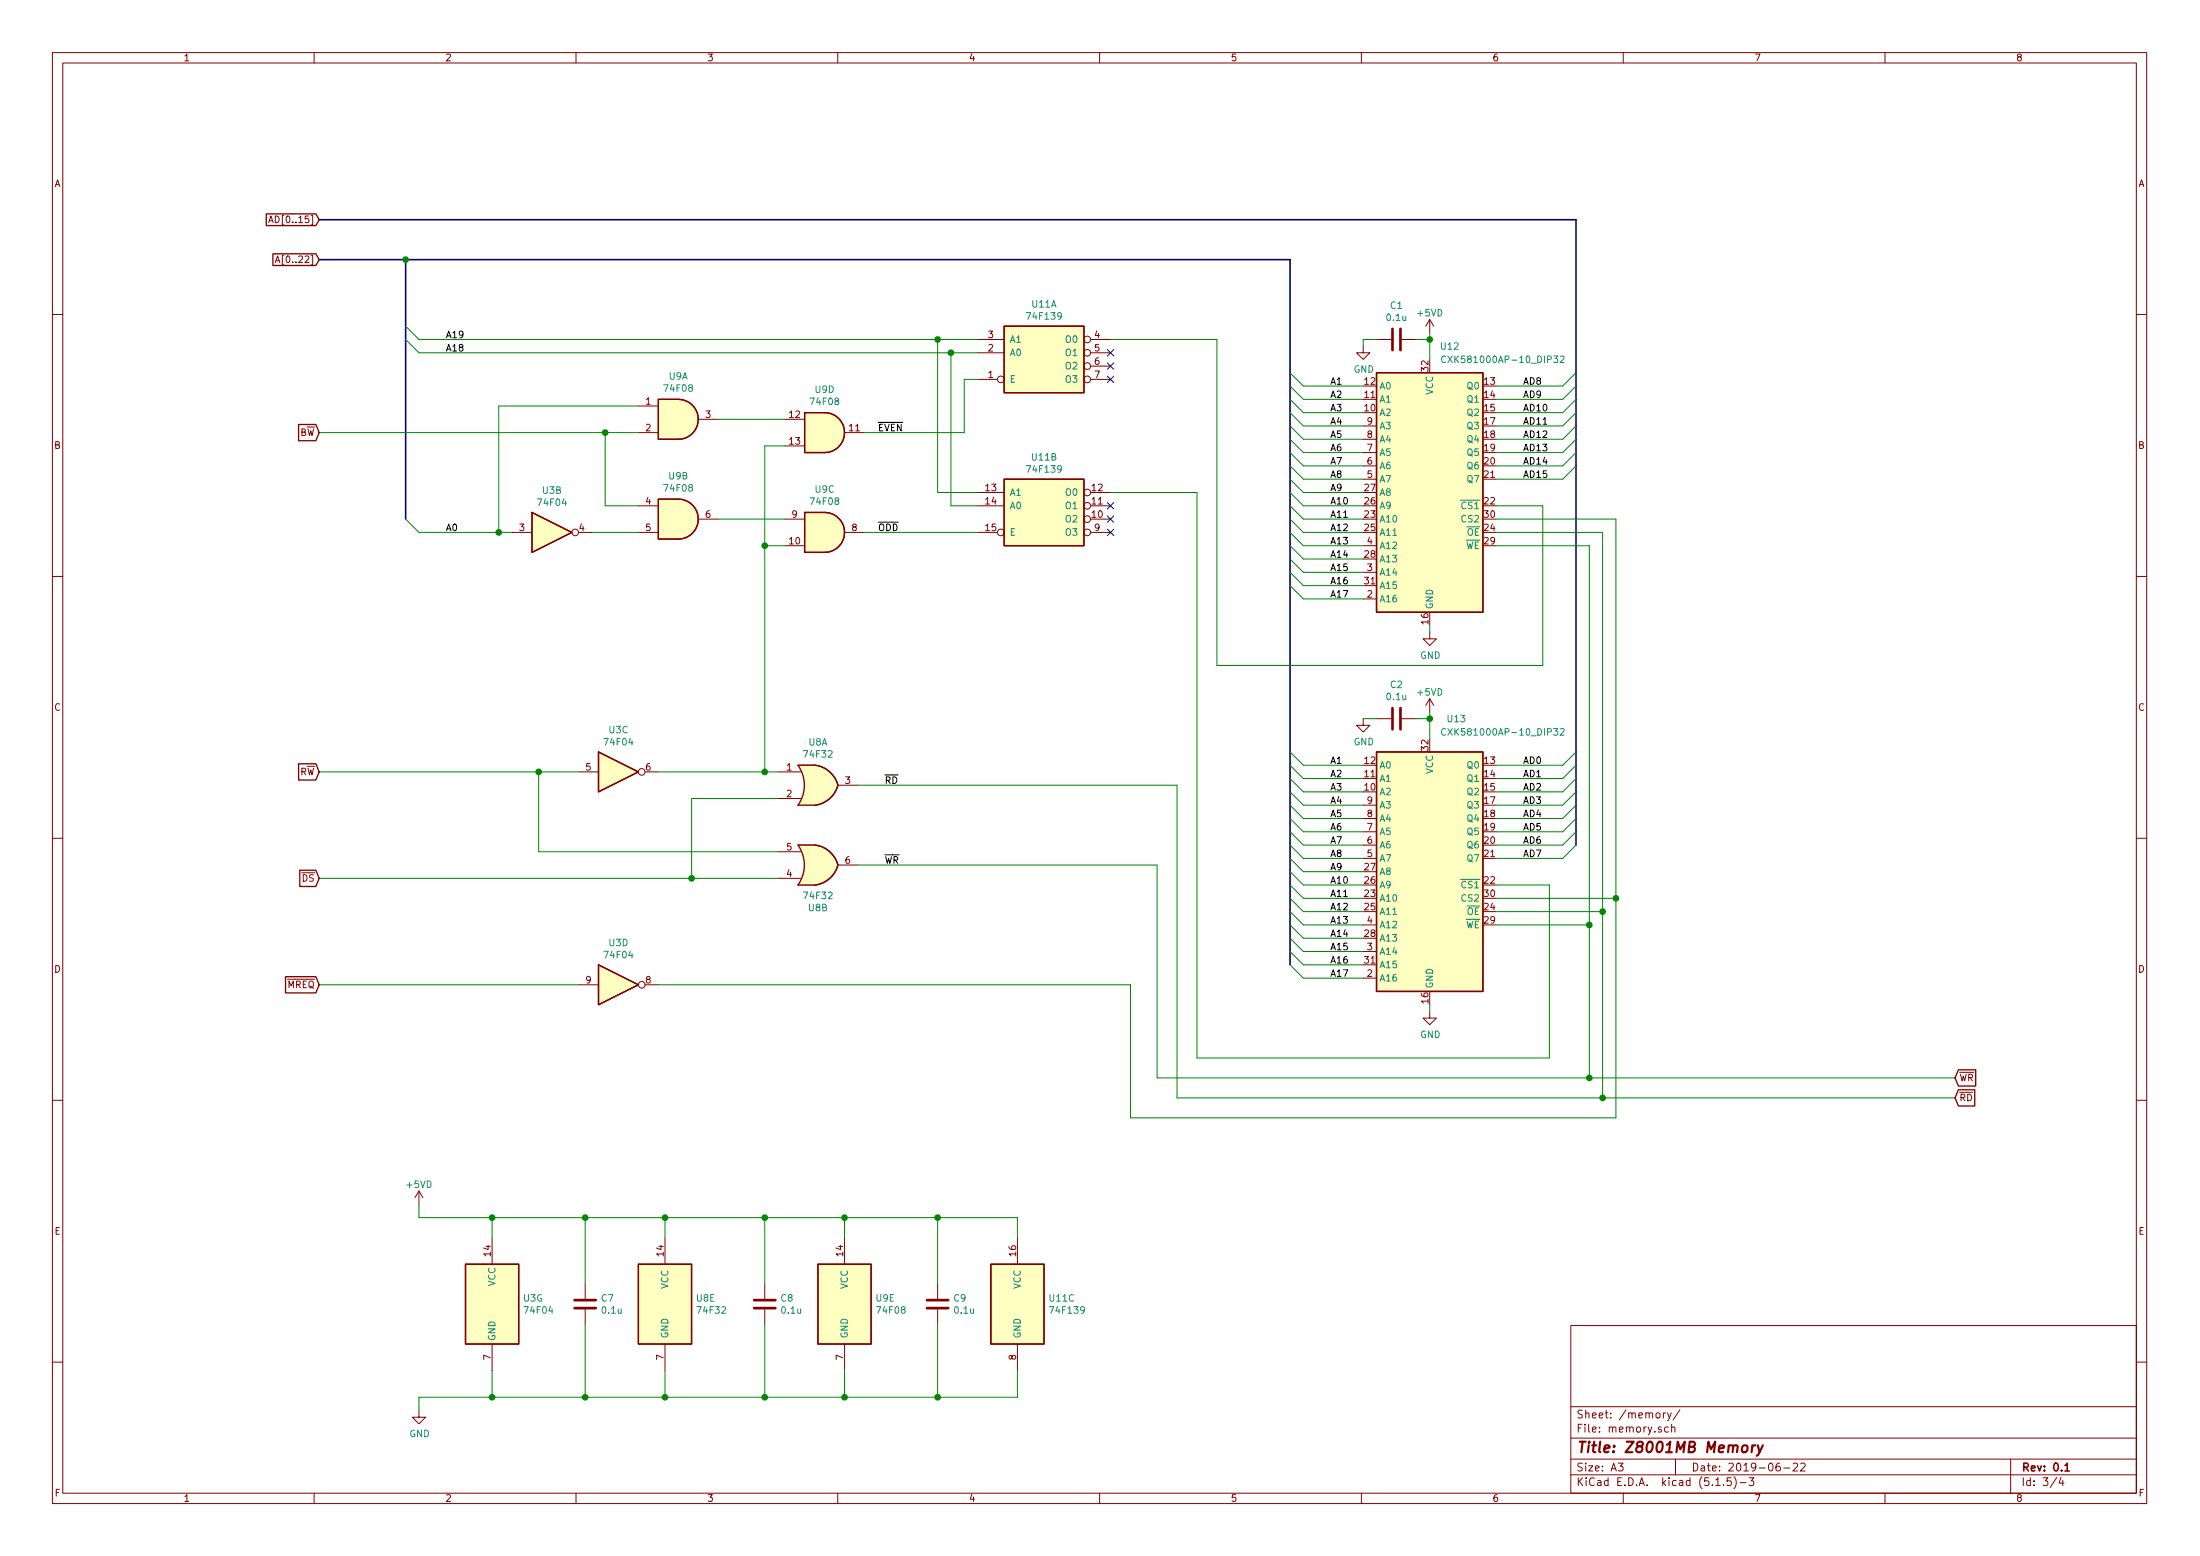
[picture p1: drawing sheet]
<svg xmlns="http://www.w3.org/2000/svg" width="420mm" height="297mm" viewBox="0 0 420 297" stroke-linecap="round" stroke-linejoin="round" font-family="sans-serif">
<g fill="none" stroke="#840000" stroke-width=".19">
<path d="M10 10h400v277h-400zM12 12h396v273.1h-396zM60 10v2M110 10v2M160 10v2M210 10v2M260 10v2M310 10v2M360 10v2M51.3 42.5l.4-1.3 .5 1.3M51.4 42.1h.6M52.6 50.1l.4-1.2 .4 1.2"/>
<path d="M52.7 49.8h.6M10 60h2M121.9 77.5h3.8M186.7 72.4h3.8M186.7 67.3h5.1M186.7 64.8h5.1M208.3 72.4h3.8M208.3 67.3h3.8M208.3 64.8h3.8M208.3 69.9h3.8M260.3 66.1v1.2h1.3l-1.3 1.3-1.2-1.3h1.2M262.9 64.8h2.8"/>
<path d="M267.7 64.8h2.8M273 61l-.7 1.3M273 61v2.5M273 61l.8 1.3M408 60h2M121.9 96.6h3.8M121.9 82.6h3.8M133.3 99.1h3.9M133.3 80h3.9M149.9 99.1h3.8M149.9 80h3.8M149.9 85.1h3.8"/>
<path d="M161.3 82.6h3.8M186.7 96.6h5.1M186.7 94h5.1M208.3 99.1h3.8M208.3 96.6h3.8M208.3 94h3.8M260.3 91.5h2.6M260.3 88.9h2.6M260.3 86.4h2.6M260.3 83.9h2.6M260.3 81.3h2.6M10 110h2"/>
<path d="M97.8 101.6h3.8M110.5 101.6h2.5M121.9 101.6h3.8M149.9 104.2h3.8M161.3 101.6h3.8M186.7 101.6h3.8M208.3 101.6h3.8M260.3 104.2h2.6M260.3 114.3h2.6M260.3 109.3h2.6M408 110h2M260.3 137.2v1.3h1.3l-1.3 1.2-1.2-1.2h1.2"/>
<path d="M262.9 137.2h2.8M267.7 137.2h2.8M273 120.7v1.3h1.3l-1.3 1.2-1.2-1.2h1.2M273 133.4v2.5M273 133.4l-.7 1.3M273 133.4l.8 1.3M110.5 147.4h3.8M123.2 147.4h2.5M148.6 147.4h4.3M148.6 152.4h4.3M160 149.9h3.8M260.3 158.8h2.6"/>
<path d="M260.3 156.2h2.6M260.3 153.7h2.6M10 160h2M148.6 167.7h4.3M148.6 162.6h4.3M160 165.1h3.8M260.3 176.6h2.6M260.3 163.9h2.6M260.3 161.3h2.6M408 160h2M110.5 188h3.8M123.2 188h2.5"/>
<path d="M260.3 186.7h2.6M260.3 181.6h2.6M273 193.1v1.2h1.3l-1.3 1.3-1.2-1.3h1.2M10 210h2M408 210h2M80 227.4l-.8 1.2M80 227.4v2.5M80 227.4l.8 1.2M94 236.3v5M127 236.3v5M161.3 236.3v5M194.3 236.3v5"/>
<path d="M94 256.6v5.1M111.8 245.1v2.8M111.8 250v2.8M127 256.6v5.1M146 245.1v2.8M146 250v2.8M161.3 256.6v5.1M179.1 245.1v2.8M179.1 250v2.8M194.3 256.6v5.1M300 253h108v32.1h-108zM10 260h2"/>
<path d="M80 269.3v1.2h1.3l-1.3 1.3-1.3-1.3h1.3M300 278.5h108M300 274.5h108M300 268.5h108M309 279.3h1l-.5 .6 .4 .1v.7l-.2 .1-.7-.1M317.7 269.7v1M318.1 269.7l-.4 .3M318.5 269.7l.3 1M318.6 272.5l-.4-.1-.3 .3 .1 .6 .2 .1 .4-.1M319.2 269.7l-.5 1.4-.2 .1M319.3 272.5l.2-.1 .3 .1 .1 .9M319.3 271.9v1.5"/>
<path d="M320 278.5v3M320.8 269.1l-1.3 2M339.9 279.3l-.4 .1a.96 .96 0 0 0 0 1.4l.5-.1v-.5l-.2-.3h-.5l-.1 .3M342.5 279.5l.5-.2 .3 .2v.2l-.9 1.1h.9M343.9 279.5l.5-.2 .3 .2 .1 .2-1 1.1h1M384 278.5v6.6M408 260h2M60 285.1v1.9M110 285.1v1.9M160 285.1v1.9M210 285.1v1.9M260 285.1v1.9"/>
<path d="M300 281.5h108M310 285.1v1.9M327.7 283.6h.8M329.2 283.5v.1M330.6 282.1h-.7l-.1 .7 .2-.1h.5l.2 .3-.1 .5-.2 .1-.6-.1M331.2 281.9a1.71 1.71 0 0 1 0 2.3M332.3 283h1.2M334 282.1h.9l-.5 .6 .5 .1v.7l-.2 .1-.7-.1M340.7 280.2h1.1M360 285.1v1.9M392.8 282l-1.3 2M393.6 282l-.4 1.1h1"/>
<path d="M394 282.6v1"/>
<circle cx="191.1" cy="72.4" r=".63"/>
<circle cx="207.6" cy="72.4" r=".63"/>
<circle cx="207.6" cy="64.8" r=".63"/>
<circle cx="207.6" cy="67.3" r=".63"/>
<circle cx="207.6" cy="69.9" r=".63"/>
<circle cx="207.6" cy="99.1" r=".63"/>
<circle cx="207.6" cy="94" r=".63"/>
<circle cx="207.6" cy="96.6" r=".63"/>
<circle cx="109.9" cy="101.6" r=".63"/>
<circle cx="191.1" cy="101.6" r=".63"/>
<circle cx="207.6" cy="101.6" r=".63"/>
<circle cx="122.6" cy="147.4" r=".63"/>
<circle cx="122.6" cy="188" r=".63"/>
</g>
<path d="M394.4 279.7l.4-.4v1.5M394.4 280.8h.8" fill="none" stroke="#840000" stroke-width=".3"/>
<path d="M332.8 276.1l.1-.1a.51 .51 0 0 1 .9 .3l-.1 .5a.56 .56 0 0 1-.5 .4 .56 .56 0 0 1-.6-.4zM334.7 275.9l-.2 1.3M335.3 275.9a.55 .55 0 0 0-.7 .4M335.7 275.9l.3 1.3M336.7 275.9l-.9 1.8-.3 .2" fill="none" stroke="#840000" stroke-width=".41"/>
<g fill="#ffffc2" stroke="#ffffc2" stroke-width=".19">
<path d="M155 163.8l5 1.4a5.2 5.2 0 0 1-4.4 3.8z"/>
<path d="M155.6 161.3a5.2 5.2 0 0 1 4.4 3.8l-5 1.4z"/>
<path d="M152.4 161.3h3.2z"/>
<path d="M152.4 168.9h3.2z"/>
<path d="M152.4 161.3h3.2v7.6h-3.2a6.6 6.6 0 0 0 0-7.6z"/>
<path d="M156.2 241.3h10.2v15.3h-10.2z"/>
<path d="M121.9 241.3h10.2v15.3h-10.2z"/>
<path d="M189.2 241.3h10.2v15.3h-10.2z"/>
<path d="M191.8 91.5h15.2v12.7h-15.2z"/>
<path d="M191.8 62.3h15.2v12.7h-15.2z"/>
<path d="M114.3 184.2l7.6 3.8-7.6 3.8z"/>
<path d="M157.5 97.8a3.8 3.8 0 0 1 3.8 3.8 3.8 3.8 0 0 1-3.8 3.8z"/>
<path d="M153.7 97.8h3.8v7.6h-3.8z"/>
<path d="M114.3 143.5l7.6 3.9-7.6 3.8z"/>
<path d="M88.9 241.3h10.2v15.3h-10.2z"/>
<path d="M155.6 146.1a5.2 5.2 0 0 1 4.4 3.8l-5 1.3z"/>
<path d="M155 148.6l5 1.3a5.2 5.2 0 0 1-4.4 3.8z"/>
<path d="M152.4 153.7h3.2z"/>
<path d="M152.4 146.1h3.2z"/>
<path d="M152.4 146.1h3.2v7.6h-3.2a6.7 6.7 0 0 0 0-7.6z"/>
<path d="M101.6 97.8l7.6 3.8-7.6 3.8z"/>
<path d="M129.5 95.3a3.8 3.8 0 0 1 3.8 3.8 3.8 3.8 0 0 1-3.8 3.8z"/>
<path d="M125.7 95.3h3.8v7.6h-3.8z"/>
<path d="M129.5 76.2a3.8 3.8 0 0 1 3.8 3.8 3.8 3.8 0 0 1-3.8 3.9z"/>
<path d="M125.7 76.2h3.8v7.7h-3.8z"/>
<path d="M262.9 143.5h20.3v45.8h-20.3z"/>
<path d="M262.9 71.2h20.3v45.7h-20.3z"/>
<path d="M157.5 78.8a3.8 3.8 0 0 1 3.8 3.8 3.8 3.8 0 0 1-3.8 3.8z"/>
<path d="M153.7 78.8h3.8v7.6h-3.8z"/>
</g>
<g fill="none" stroke="#840000" stroke-width=".25">
<path d="M50.9 40.8h9.4l.7 1.1-.7 1.2h-9.4zM52.1 48.4h8.2l.7 1.2-.7 1.1h-8.2zM125.7 76.2h3.8a3.8 3.8 0 0 1 3.8 3.8 3.8 3.8 0 0 1-3.8 3.9h-3.8zM153.7 78.8h3.8a3.8 3.8 0 0 1 3.8 3.8 3.8 3.8 0 0 1-3.8 3.8h-3.8zM191.8 62.3h15.2v12.7h-15.2zM262.9 71.2h20.3v45.7h-20.3zM57 81h3.3l.7 1.6-.7 1.5h-3.3zM101.6 97.8l7.6 3.8-7.6 3.8zM125.7 95.3h3.8a3.8 3.8 0 0 1 3.8 3.8 3.8 3.8 0 0 1-3.8 3.8h-3.8zM153.7 97.8h3.8a3.8 3.8 0 0 1 3.8 3.8 3.8 3.8 0 0 1-3.8 3.8h-3.8zM191.8 91.5h15.2v12.7h-15.2zM57 145.8h3.3l.7 1.6-.7 1.5h-3.3z"/>
<path d="M114.3 143.5l7.6 3.9-7.6 3.8zM155.6 146.1a5.2 5.2 0 0 1 4.4 3.8M155.6 146.1h-3.2a6.6 6.6 0 0 1 0 7.6h3.2M160 149.9a5.2 5.2 0 0 1-4.4 3.8M262.9 143.5h20.3v45.8h-20.3zM57.3 166.1h3l.7 1.6-.7 1.5h-3zM155.6 161.3a5.2 5.2 0 0 1 4.4 3.8M155.6 161.3l-3.2 .1a6.6 6.6 0 0 1 0 7.5M160 165.2a5.2 5.2 0 0 1-4.4 3.8l-3.2-.1M54.5 186.4h5.8l.7 1.6-.7 1.5h-5.8zM114.3 184.2l7.6 3.8-7.6 3.8zM374 208h3.1v3.1h-3.1l-.6-1.5z"/>
<path d="M374 204.2h3.3v3.1h-3.3l-.6-1.5zM88.9 241.3h10.2v15.3h-10.2zM121.9 241.3h10.2v15.3h-10.2zM156.2 241.3h10.2v15.3h-10.2zM189.2 241.3h10.2v15.3h-10.2z"/>
</g>
<path d="M276.1 68.1a.6 .6 0 0 0-.8 .4 .6 .6 0 0 0 .5 .7l.3-.1M298 68.1l.5-.1 .2 .3-.8 .9h.8M276.1 139.2a.6 .6 0 0 0-.8 .4 .6 .6 0 0 0 .5 .7l.3-.1M298 139.2l.5-.1 .2 .3-.8 .9h.8" fill="none" stroke="#008484" stroke-width=".19"/>
<path d="M265.9 62.8v4M267.5 62.8v4M265.9 135.2v4M267.5 135.2v4M109.7 249.7h4.1M109.7 248.2h4.1M144 249.7h4.1M144 248.2h4.1M177 249.7h4.1M177 248.2h4.1" fill="none" stroke="#840000" stroke-width=".51"/>
<path d="M61 49.6h185.4v134.6M61 41.9h240v119.4M77.5 49.6v49.5" fill="none" stroke="#000084" stroke-width=".3"/>
<g fill="none" stroke="#008400" stroke-width=".19">
<path d="M77.5 62.3l2.5 2.5h106.7M77.5 64.8l2.5 2.5h106.7M121.9 77.5h-26.7v24.1M179.1 64.8v29.2h7.6M181.6 67.3v29.3h5.1M186.7 72.4h-2.6v10.2h-19M212.1 64.8h20.3v62.2h62.2v-30.4h-8.9M246.4 78.8l2.5 2.5h11.4M246.4 76.2l2.5 2.6h11.4M246.4 73.7l2.5 2.5h11.4M246.4 71.2l2.5 2.5h11.4M262.9 64.8h-2.6v1.3"/>
<path d="M270.5 64.8h2.5M273 63.5v5.1M301 78.8l-2.6 2.5h-12.7M301 76.2l-2.6 2.6h-12.7M301 73.7l-2.6 2.5h-12.7M301 71.2l-2.6 2.5h-12.7M61 82.6h60.9M77.5 99.1l2.5 2.5h17.8M115.6 82.6v14h6.3M137.2 99.1h12.7M137.2 80h12.7M149.9 85.1h-3.9v62.3"/>
<path d="M212.1 94h16.5v108h67.3v-33.1h-10.2M246.4 91.5l2.5 2.5h11.4M246.4 94l2.5 2.6h11.4M246.4 96.6l2.5 2.5h11.4M246.4 99.1l2.5 2.5h11.4M246.4 88.9l2.5 2.6h11.4M246.4 86.4l2.5 2.5h11.4M246.4 83.9l2.5 2.5h11.4M246.4 81.3l2.5 2.6h11.4M285.7 99.1h22.9v114.3h-92.7v-25.4h-90.2M301 88.9l-2.6 2.6h-12.7M301 86.4l-2.6 2.5h-12.7"/>
<path d="M301 83.9l-2.6 2.5h-12.7M301 81.3l-2.6 2.6h-12.7M113 101.6h8.9M146 104.2h3.9M165.1 101.6h21.6M246.4 101.6l2.5 2.6h11.4M246.4 111.8l2.5 2.5h11.4M246.4 109.3l2.5 2.5h11.4M246.4 106.7l2.5 2.6h11.4M246.4 104.2l2.5 2.5h11.4M273 119.4v1.3M285.7 104.2h17.8v101.6"/>
<path d="M285.7 101.6h20.4v108M260.3 137.2h2.6M270.5 137.2h2.5M273 135.9v5.1M61 147.4h49.5M102.9 147.4v15.2h45.7M125.7 147.4h22.9M148.6 152.4h-16.5v15.3M163.8 149.9h61v59.7h148.6M246.4 146.1l2.5 2.5h11.4M246.4 151.2l2.5 2.5h11.4M246.4 148.6l2.5 2.6h11.4"/>
<path d="M246.4 143.5l2.5 2.6h11.4M246.4 158.8l2.5 2.5h11.4M246.4 156.2l2.5 2.6h11.4M246.4 153.7l2.5 2.5h11.4M301 146.1l-2.6 2.5h-12.7M301 151.2l-2.6 2.5h-12.7M301 148.6l-2.6 2.6h-12.7M301 143.5l-2.6 2.6h-12.7M301 158.8l-2.6 2.5h-12.7M301 156.2l-2.6 2.6h-12.7M301 153.7l-2.6 2.5h-12.7M61 167.7h87.6"/>
<path d="M163.8 165.1h57.2v40.7h152.4M246.4 166.4l2.5 2.5h11.4M246.4 174l2.5 2.6h11.4M246.4 171.5l2.5 2.5h11.4M246.4 168.9l2.5 2.6h11.4M246.4 179.1l2.5 2.5h11.4M246.4 176.6l2.5 2.5h11.4M246.4 163.9l2.5 2.5h11.4M246.4 161.3l2.5 2.6h11.4M285.7 176.6h17.8M285.7 174h20.4M285.7 171.5h22.9"/>
<path d="M301 161.3l-2.6 2.6h-12.7M61 188h49.5M246.4 184.2l2.5 2.5h11.4M246.4 181.6l2.5 2.6h11.4M273 191.8v1.3M80 229.9v2.5h114.3v3.9M94 232.4v3.9M111.8 232.4v12.7M127 232.4v3.9M146 232.4v12.7M161.3 232.4v3.9M179.1 232.4v12.7"/>
<path d="M111.8 252.8v13.9M146 252.8v13.9M179.1 252.8v13.9M94 261.7v5M127 261.7v5M161.3 261.7v5M194.3 261.7v5h-114.3v2.6"/>
</g>
<g fill="#008400" stroke="#008400" stroke-width=".25">
<circle cx="308.6" cy="171.5" r=".51"/>
<circle cx="115.6" cy="82.6" r=".51"/>
<circle cx="161.3" cy="232.4" r=".51"/>
<circle cx="306.1" cy="209.6" r=".51"/>
<circle cx="77.5" cy="49.6" r=".51"/>
<circle cx="127" cy="232.4" r=".51"/>
<circle cx="306.1" cy="174" r=".51"/>
<circle cx="303.5" cy="205.8" r=".51"/>
<circle cx="127" cy="266.7" r=".51"/>
<circle cx="94" cy="266.7" r=".51"/>
<circle cx="179.1" cy="266.7" r=".51"/>
<circle cx="146.1" cy="232.4" r=".51"/>
<circle cx="303.5" cy="176.6" r=".51"/>
<circle cx="179.1" cy="232.4" r=".51"/>
<circle cx="146.1" cy="266.7" r=".51"/>
<circle cx="273" cy="64.8" r=".51"/>
<circle cx="111.8" cy="232.4" r=".51"/>
<circle cx="111.8" cy="266.7" r=".51"/>
<circle cx="146.1" cy="104.2" r=".51"/>
<circle cx="146.1" cy="147.4" r=".51"/>
<circle cx="273" cy="137.2" r=".51"/>
<circle cx="132.1" cy="167.7" r=".51"/>
<circle cx="181.6" cy="67.3" r=".51"/>
<circle cx="179.1" cy="64.8" r=".51"/>
<circle cx="95.3" cy="101.6" r=".51"/>
<circle cx="94" cy="232.4" r=".51"/>
<circle cx="102.9" cy="147.4" r=".51"/>
<circle cx="161.3" cy="266.7" r=".51"/>
</g>
<path d="M211.5 71.8l1.2 1.2M211.5 66.7l1.2 1.3M211.5 69.3l1.2 1.2M212.7 71.8l-1.2 1.2M212.7 66.7l-1.2 1.3M212.7 69.3l-1.2 1.2M211.5 98.5l1.2 1.2M211.5 95.9l1.2 1.3M212.7 98.5l-1.2 1.2M212.7 95.9l-1.2 1.3M211.5 101l1.2 1.2M212.7 101l-1.2 1.2" fill="none" stroke="#000084" stroke-width=".19"/>
<text font-size="2.8" fill="#840000" x="301" y="277.3">Title: Z8001MB Memory</text>
<g font-size="2.1" fill="#840000">
<text x="301" y="273.5">File: memory.sch</text>
<text x="301" y="270.8">Sheet: /memory/</text>
<text x="301" y="280.9">Size: A3</text>
<text x="323" y="280.9">Date: 2019-06-22</text>
<text x="386" y="280.9">Rev: 0.1</text>
<text x="301" y="283.7">KiCad E.D.A. kicad (5.1.5)-3</text>
<text x="386" y="283.7">Id: 3/4</text>
</g>
<g font-size="1.8" fill="#840000">
<text x="35" y="11.7">1</text>
<text x="85" y="11.7">2</text>
<text x="135" y="11.7">3</text>
<text x="185" y="11.7">4</text>
<text x="235" y="11.7">5</text>
<text x="285" y="11.7">6</text>
<text x="335" y="11.7">7</text>
<text x="385" y="11.7">8</text>
<text x="10.4" y="35.7">A</text>
<text x="408.4" y="35.7">A</text>
<text x="52.5" y="42.6">AD[0..15]</text>
<text x="53.8" y="50.2">A[0..22]</text>
<text x="188.7" y="64.6">3</text>
<text x="209.1" y="64.6">4</text>
<text x="188.7" y="67.1">2</text>
<text x="209.1" y="67.1">5</text>
<text x="209.1" y="69.6">6</text>
<text x="272.8" y="70.9" transform="rotate(-90 272.8 70.9)">32</text>
<text x="123.3" y="77.3">1</text>
<text x="188.7" y="72.2">1</text>
<text x="209.1" y="72.2">7</text>
<text x="260.7" y="76">11</text>
<text x="260.7" y="73.4">12</text>
<text x="283.5" y="73.4">13</text>
<text x="283.5" y="76">14</text>
<text x="57.2" y="83.2">BW</text>
<text x="123.3" y="82.3">2</text>
<text x="134.8" y="79.8">3</text>
<text x="150.8" y="79.8">12</text>
<text x="162.2" y="82.3">11</text>
<text x="260.7" y="78.5">10</text>
<text x="261.1" y="83.6">8</text>
<text x="261.1" y="81.1">9</text>
<text x="283.5" y="78.5">15</text>
<text x="283.5" y="81.1">17</text>
<text x="283.5" y="83.6">18</text>
<text x="10.4" y="85.7">B</text>
<text x="150.8" y="84.9">13</text>
<text x="261.1" y="88.7">6</text>
<text x="261.1" y="86.1">7</text>
<text x="283.5" y="86.1">19</text>
<text x="283.5" y="88.7">20</text>
<text x="408.4" y="85.7">B</text>
<text x="188.3" y="93.8">13</text>
<text x="208.6" y="93.8">12</text>
<text x="260.7" y="93.8">27</text>
<text x="261.1" y="91.2">5</text>
<text x="283.5" y="91.2">21</text>
<text x="99.2" y="101.4">3</text>
<text x="110.6" y="101.4">4</text>
<text x="123.3" y="96.3">4</text>
<text x="123.3" y="101.4">5</text>
<text x="134.8" y="98.8">6</text>
<text x="151.3" y="98.8">9</text>
<text x="162.7" y="101.4">8</text>
<text x="188.3" y="96.3">14</text>
<text x="188.3" y="101.4">15</text>
<text x="208.6" y="98.8">10</text>
<text x="208.6" y="96.3">11</text>
<text x="209.1" y="101.4">9</text>
<text x="260.7" y="98.8">23</text>
<text x="260.7" y="101.4">25</text>
<text x="260.7" y="96.3">26</text>
<text x="283.5" y="96.3">22</text>
<text x="283.5" y="101.4">24</text>
<text x="283.5" y="98.8">30</text>
<text x="150.8" y="103.9">10</text>
<text x="260.7" y="106.5">28</text>
<text x="261.1" y="103.9">4</text>
<text x="283.5" y="103.9">29</text>
<text x="260.7" y="111.5">31</text>
<text x="261.1" y="109">3</text>
<text x="261.1" y="114.1">2</text>
<text x="272.8" y="119.1" transform="rotate(-90 272.8 119.1)">16</text>
<text x="10.4" y="135.7">C</text>
<text x="408.4" y="135.7">C</text>
<text x="272.8" y="143.2" transform="rotate(-90 272.8 143.2)">32</text>
<text x="57.2" y="148">RW</text>
<text x="111.9" y="147.1">5</text>
<text x="123.3" y="147.1">6</text>
<text x="150.3" y="147.1">1</text>
<text x="161.4" y="149.6">3</text>
<text x="260.7" y="148.4">11</text>
<text x="260.7" y="145.8">12</text>
<text x="283.5" y="145.8">13</text>
<text x="283.5" y="148.4">14</text>
<text x="150.3" y="152.2">2</text>
<text x="260.7" y="150.9">10</text>
<text x="261.1" y="156">8</text>
<text x="261.1" y="153.5">9</text>
<text x="283.5" y="150.9">15</text>
<text x="283.5" y="153.5">17</text>
<text x="283.5" y="156">18</text>
<text x="261.1" y="161.1">6</text>
<text x="261.1" y="158.5">7</text>
<text x="283.5" y="158.5">19</text>
<text x="283.5" y="161.1">20</text>
<text x="150.3" y="167.4">4</text>
<text x="150.3" y="162.3">5</text>
<text x="161.4" y="164.9">6</text>
<text x="260.7" y="166.2">27</text>
<text x="261.1" y="163.6">5</text>
<text x="283.5" y="163.6">21</text>
<text x="57.7" y="168.3">DS</text>
<text x="260.7" y="171.2">23</text>
<text x="260.7" y="173.8">25</text>
<text x="260.7" y="168.7">26</text>
<text x="283.5" y="168.7">22</text>
<text x="283.5" y="173.8">24</text>
<text x="283.5" y="171.2">30</text>
<text x="260.7" y="178.9">28</text>
<text x="261.1" y="176.3">4</text>
<text x="283.5" y="176.3">29</text>
<text x="10.4" y="185.7">D</text>
<text x="260.7" y="183.9">31</text>
<text x="261.1" y="181.4">3</text>
<text x="408.4" y="185.7">D</text>
<text x="54.9" y="188.6">MREQ</text>
<text x="111.9" y="187.7">9</text>
<text x="123.3" y="187.7">8</text>
<text x="261.1" y="186.5">2</text>
<text x="272.8" y="191.5" transform="rotate(-90 272.8 191.5)">16</text>
<text x="374.2" y="206.4">WR</text>
<text x="374.2" y="210.2">RD</text>
<text x="10.4" y="235.7">E</text>
<text x="93.7" y="239.8" transform="rotate(-90 93.7 239.8)">14</text>
<text x="126.7" y="239.8" transform="rotate(-90 126.7 239.8)">14</text>
<text x="161" y="239.8" transform="rotate(-90 161 239.8)">14</text>
<text x="194.1" y="239.8" transform="rotate(-90 194.1 239.8)">16</text>
<text x="408.4" y="235.7">E</text>
<text x="93.7" y="259.6" transform="rotate(-90 93.7 259.6)">7</text>
<text x="126.7" y="259.6" transform="rotate(-90 126.7 259.6)">7</text>
<text x="161" y="259.6" transform="rotate(-90 161 259.6)">7</text>
<text x="194.1" y="259.6" transform="rotate(-90 194.1 259.6)">8</text>
<text x="10.5" y="285.7">F</text>
<text x="35" y="286.7">1</text>
<text x="85" y="286.7">2</text>
<text x="135" y="286.7">3</text>
<text x="185" y="286.7">4</text>
<text x="235" y="286.7">5</text>
<text x="285" y="286.7">6</text>
<text x="335" y="286.7">7</text>
<text x="385" y="286.7">8</text>
<text x="408.5" y="285.7">F</text>
</g>
<g font-size="1.8" fill="#008484">
<text x="197.1" y="58.7">U11A</text>
<text x="265.6" y="59">C1</text>
<text x="192.8" y="65.4">A1</text>
<text x="196.4" y="61">74F139</text>
<text x="203.6" y="65.4">O0</text>
<text x="264.9" y="61.3">0.1u</text>
<text x="270.8" y="60.4">+5VD</text>
<text x="192.8" y="68">A0</text>
<text x="203.6" y="68">O1</text>
<text x="203.6" y="70.5">O2</text>
<text x="258.5" y="71.2">GND</text>
<text x="275.2" y="66.8">U12</text>
<text x="276.8" y="69.3">CXK581000AP-10_DIP32</text>
<text x="127.1" y="74.8">74F08</text>
<text x="127.8" y="72.5">U9A</text>
<text x="155" y="77.3">74F08</text>
<text x="155.7" y="75">U9D</text>
<text x="192.8" y="73.1">E</text>
<text x="203.6" y="73.1">O3</text>
<text x="263.4" y="76.9">A1</text>
<text x="263.4" y="74.3">A0</text>
<text x="273.7" y="75.4" transform="rotate(-90 273.7 75.4)">VCC</text>
<text x="280.3" y="74.3">Q0</text>
<text x="280.3" y="76.9">Q1</text>
<text x="263.4" y="79.4">A2</text>
<text x="263.4" y="82">A3</text>
<text x="280.3" y="79.4">Q2</text>
<text x="280.3" y="82">Q3</text>
<text x="197.1" y="87.9">U11B</text>
<text x="263.4" y="89.6">A6</text>
<text x="263.4" y="87">A5</text>
<text x="263.4" y="84.5">A4</text>
<text x="280.3" y="84.5">Q4</text>
<text x="280.3" y="87">Q5</text>
<text x="280.3" y="89.6">Q6</text>
<text x="103.7" y="94.3">U3B</text>
<text x="127.1" y="93.8">74F08</text>
<text x="127.8" y="91.5">U9B</text>
<text x="155.7" y="94.1">U9C</text>
<text x="192.8" y="94.7">A1</text>
<text x="196.4" y="90.2">74F139</text>
<text x="203.6" y="94.7">O0</text>
<text x="263.4" y="94.7">A8</text>
<text x="263.4" y="92.1">A7</text>
<text x="280.3" y="92.1">Q7</text>
<text x="102.9" y="96.6">74F04</text>
<text x="155" y="96.4">74F08</text>
<text x="192.8" y="97.2">A0</text>
<text x="203.6" y="99.7">O2</text>
<text x="203.6" y="97.2">O1</text>
<text x="263.4" y="99.7">A10</text>
<text x="263.4" y="97.2">A9</text>
<text x="279.3" y="97.2">CS1</text>
<text x="279.3" y="99.7">CS2</text>
<text x="192.8" y="102.3">E</text>
<text x="203.6" y="102.3">O3</text>
<text x="263.4" y="102.3">A11</text>
<text x="263.4" y="107.4">A13</text>
<text x="263.4" y="104.8">A12</text>
<text x="279.9" y="104.8">WE</text>
<text x="280.1" y="102.3">OE</text>
<text x="263.4" y="109.9">A14</text>
<text x="263.4" y="112.4">A15</text>
<text x="263.4" y="115">A16</text>
<text x="273.7" y="116.4" transform="rotate(-90 273.7 116.4)">GND</text>
<text x="271.2" y="125.8">GND</text>
<text x="265.6" y="131.4">C2</text>
<text x="264.9" y="133.7">0.1u</text>
<text x="270.8" y="132.8">+5VD</text>
<text x="276.5" y="137.9">U13</text>
<text x="115.6" y="142.3">74F04</text>
<text x="116.4" y="140">U3C</text>
<text x="154.5" y="142.3">U8A</text>
<text x="258.5" y="142.3">GND</text>
<text x="276.8" y="140.4">CXK581000AP-10_DIP32</text>
<text x="153.7" y="144.6">74F32</text>
<text x="263.4" y="149.3">A1</text>
<text x="263.4" y="146.7">A0</text>
<text x="273.7" y="147.8" transform="rotate(-90 273.7 147.8)">VCC</text>
<text x="280.3" y="146.7">Q0</text>
<text x="280.3" y="149.3">Q1</text>
<text x="263.4" y="151.8">A2</text>
<text x="263.4" y="154.3">A3</text>
<text x="280.3" y="151.8">Q2</text>
<text x="280.3" y="154.3">Q3</text>
<text x="263.4" y="162">A6</text>
<text x="263.4" y="159.4">A5</text>
<text x="263.4" y="156.9">A4</text>
<text x="280.3" y="156.9">Q4</text>
<text x="280.3" y="159.4">Q5</text>
<text x="280.3" y="162">Q6</text>
<text x="263.4" y="167">A8</text>
<text x="263.4" y="164.5">A7</text>
<text x="280.3" y="164.5">Q7</text>
<text x="153.7" y="171.6">74F32</text>
<text x="154.5" y="174">U8B</text>
<text x="263.4" y="172.1">A10</text>
<text x="263.4" y="169.6">A9</text>
<text x="279.3" y="169.6">CS1</text>
<text x="279.3" y="172.1">CS2</text>
<text x="263.4" y="174.7">A11</text>
<text x="263.4" y="179.7">A13</text>
<text x="263.4" y="177.2">A12</text>
<text x="279.9" y="177.2">WE</text>
<text x="280.1" y="174.7">OE</text>
<text x="115.6" y="182.9">74F04</text>
<text x="116.4" y="180.6">U3D</text>
<text x="263.4" y="182.3">A14</text>
<text x="263.4" y="184.8">A15</text>
<text x="263.4" y="187.4">A16</text>
<text x="273.7" y="188.8" transform="rotate(-90 273.7 188.8)">GND</text>
<text x="271.2" y="198.2">GND</text>
<text x="77.8" y="226.8">+5VD</text>
<text x="94.6" y="245.6" transform="rotate(-90 94.6 245.6)">VCC</text>
<text x="100" y="248.5">U3G</text>
<text x="100.4" y="250.8">74F04</text>
<text x="114.9" y="248.5">C7</text>
<text x="115.1" y="250.8">0.1u</text>
<text x="127.6" y="246.1" transform="rotate(-90 127.6 246.1)">VCC</text>
<text x="133" y="248.5">U8E</text>
<text x="133.4" y="250.8">74F32</text>
<text x="149.2" y="248.5">C8</text>
<text x="149.4" y="250.8">0.1u</text>
<text x="161.9" y="246.1" transform="rotate(-90 161.9 246.1)">VCC</text>
<text x="167.3" y="248.5">U9E</text>
<text x="167.7" y="250.8">74F08</text>
<text x="182.2" y="248.5">C9</text>
<text x="182.4" y="250.8">0.1u</text>
<text x="194.9" y="246.1" transform="rotate(-90 194.9 246.1)">VCC</text>
<text x="200.5" y="248.5">U11C</text>
<text x="200.8" y="250.8">74F139</text>
<text x="94.6" y="256.1" transform="rotate(-90 94.6 256.1)">GND</text>
<text x="127.6" y="255.6" transform="rotate(-90 127.6 255.6)">GND</text>
<text x="161.9" y="255.6" transform="rotate(-90 161.9 255.6)">GND</text>
<text x="194.9" y="255.6" transform="rotate(-90 194.9 255.6)">GND</text>
<text x="78.2" y="274.4">GND</text>
</g>
<g font-size="1.8">
<text x="85.1" y="64.6">A19</text>
<text x="85.1" y="67.1">A18</text>
<text x="254" y="73.4">A1</text>
<text x="254" y="76">A2</text>
<text x="290.8" y="76">AD9</text>
<text x="290.8" y="73.4">AD8</text>
<text x="167.6" y="82.3">EVEN</text>
<text x="254" y="78.5">A3</text>
<text x="254" y="83.6">A5</text>
<text x="254" y="81.1">A4</text>
<text x="290.8" y="78.5">AD10</text>
<text x="290.8" y="81.1">AD11</text>
<text x="290.8" y="83.6">AD12</text>
<text x="254" y="86.1">A6</text>
<text x="254" y="88.7">A7</text>
<text x="290.8" y="86.1">AD13</text>
<text x="290.8" y="88.7">AD14</text>
<text x="254" y="93.8">A9</text>
<text x="254" y="91.2">A8</text>
<text x="290.8" y="91.2">AD15</text>
<text x="85.1" y="101.4">A0</text>
<text x="167.6" y="101.4">ODD</text>
<text x="254" y="101.4">A12</text>
<text x="254" y="98.8">A11</text>
<text x="254" y="96.3">A10</text>
<text x="254" y="106.5">A14</text>
<text x="254" y="103.9">A13</text>
<text x="254" y="109">A15</text>
<text x="254" y="111.5">A16</text>
<text x="254" y="114.1">A17</text>
<text x="168.9" y="149.6">RD</text>
<text x="254" y="145.8">A1</text>
<text x="254" y="148.4">A2</text>
<text x="290.8" y="148.4">AD1</text>
<text x="290.8" y="145.8">AD0</text>
<text x="254" y="156">A5</text>
<text x="254" y="153.5">A4</text>
<text x="254" y="150.9">A3</text>
<text x="290.8" y="156">AD4</text>
<text x="290.8" y="153.5">AD3</text>
<text x="290.8" y="150.9">AD2</text>
<text x="254" y="161.1">A7</text>
<text x="254" y="158.5">A6</text>
<text x="290.8" y="161.1">AD6</text>
<text x="290.8" y="158.5">AD5</text>
<text x="168.9" y="164.9">WR</text>
<text x="254" y="163.6">A8</text>
<text x="254" y="166.2">A9</text>
<text x="290.8" y="163.6">AD7</text>
<text x="254" y="168.7">A10</text>
<text x="254" y="171.2">A11</text>
<text x="254" y="173.8">A12</text>
<text x="254" y="176.3">A13</text>
<text x="254" y="178.9">A14</text>
<text x="254" y="183.9">A16</text>
<text x="254" y="181.4">A15</text>
<text x="254" y="186.5">A17</text>
</g>
</svg>
